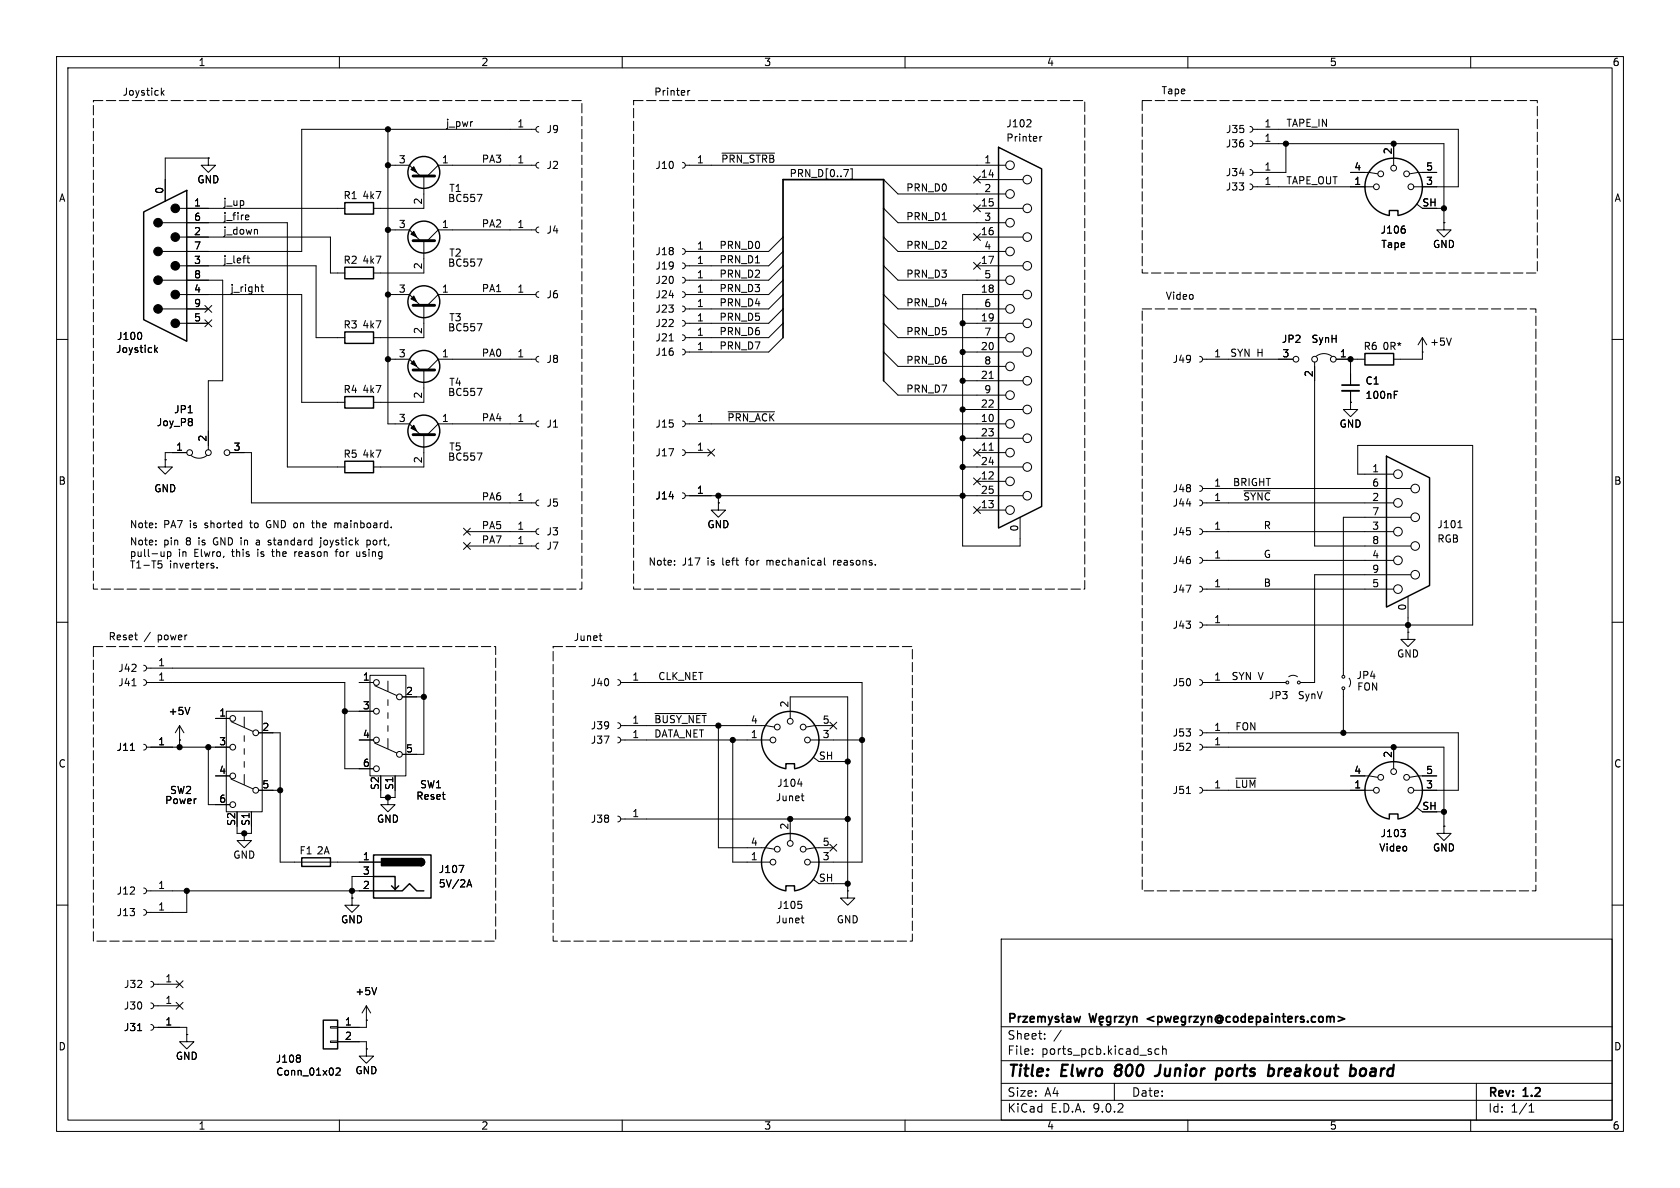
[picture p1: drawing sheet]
<svg xmlns="http://www.w3.org/2000/svg" width="297mm" height="210mm" viewBox="0 0 297 210" stroke-linecap="round" stroke-linejoin="round" font-family="sans-serif">
<g fill="none" stroke="#000" stroke-width=".18">
<path d="M10 10h277v190h-277zM12 12h273v186h-273zM28.5 15.6v1.2M28.6 16.4l.4 .4M29 16l-.5 .5M60 10v2M110 10v2M121.6 16v.8M122 16l-.4 .2M160 10v2M210 10v2M260 10v2"/>
<path d="M28.7 39.4h22.1v43.2h10.2M31.7 36.8h29.3M36.8 27.9v1.3h-1.2l1.2 1.3 1.3-1.3h-1.3M36.8 27.9h.1M36.8 27.9h-7.6v7.7M43.6 38l.3 .1 .1 .2-.6 .1M43.9 38.8l-.3 .1M68.6 29.2h3.8l1.9 1.9M68.6 22.9v52h3.8l1.9 1.9M74.9 31.1v5.7h-8.9M84.4 34.4h.8l-.5 1.2M94.7 29.2h-17.2l-1.9 1.9"/>
<path d="M94.7 22.9h-41.4v21.6h-24.6M95.2 28.7l-.3 .2-.2 .3 .2 .4 .3 .1M95.2 22.4l-.3 .1-.2 .4 .2 .3 .3 .2M120.6 28.7l.4 .2 .2 .3-.2 .4-.4 .1M121.2 29.2h56.6M127.6 27.1h9.3M149.2 30h.8l-.5 1.2M150.4 29.8h.3v1.9h-.3M156.2 31.8l2.5 2.5h19.1M156.2 36.8l2.5 2.6h19.1M172.1 36.2l1.2 1.2M172.1 31.1l1.2 1.3"/>
<path d="M172.7 31.8h8.1M172.7 36.8h8.1M173.3 36.2l-1.2 1.2M173.3 31.1l-1.2 1.3M182.1 21.2l.2 .2-.1 .3-.7 .7h.8M183.8 24.1v.9M184.2 24.1l-.4 .3M221 32.5l.3 .2 .2 .3-.2 .4-.3 .1M221 22.4l.3 .1 .2 .4-.2 .3-.3 .2M221 24.9l.3 .1 .2 .4-.2 .4-.3 .1M221 30l.3 .1 .2 .4-.2 .3-.3 .2M221.5 22.9h36.3v10.1h-7.9"/>
<path d="M221.5 33h21.3M221.5 25.4h33.8v14M227.3 25.4v5.1h-5.8M238.8 30.5h3.3l1.5 .2M246.4 25.4v3.8M250.4 36.1l1.1 .7M254 30.5h-3.3l-1.5 .2M254 36.8h1.3M255.3 39.4v1.2h-1.3l1.3 1.3 1.2-1.3h-1.2M255.3 39.4h.1M24.9 58.9l.1 .3-.1 .7M28.7 49.5h10.7v17.8h-2.6v12.2"/>
<path d="M28.7 54.6h8.1M31.7 52.1h21.6v19h7.7M31.7 41.9h26.7v6.4h2.6M31.7 47h24.2v12.7h5.1M31.7 57.2h5.1M36.2 54l1.2 1.2M36.2 56.5l1.2 1.3M37.4 54l-1.2 1.2M37.4 56.5l-1.2 1.3M43.6 45.6h.5M43.8 45.2v1.1l.3 .2M45.5 40.6v.8"/>
<path d="M46.1 50.7h.5M46.3 50.3v1.1l.3 .2M68.6 52.1h3.8l1.9 1.9M68.6 40.6h3.8l1.9 1.9M74.9 54v5.7h-8.9M74.9 42.5v5.8h-8.9M84.4 45.8h.8l-.5 1.3M84.4 57.2h.8l-.5 1.3M94.7 52.1h-17.2l-1.9 1.9M94.7 40.6h-17.2l-1.9 1.9M95.2 51.6l-.3 .1-.2 .4 .2 .3 .3 .2M95.2 40.1l-.3 .2-.2 .3 .2 .4 .3 .1"/>
<path d="M120.6 56.6l.4 .2 .2 .4-.2 .3-.4 .2M120.6 59.2l.4 .1 .2 .4-.2 .3-.4 .2M120.6 54.1l.4 .2 .2 .3-.2 .4-.4 .1M120.6 43.9l.4 .2 .2 .4-.2 .3-.4 .2M120.6 51.6l.4 .1 .2 .4-.2 .3-.4 .2M120.6 46.5l.4 .1 .2 .4-.2 .3-.4 .2M120.6 49l.4 .2 .2 .3-.2 .4-.4 .1M138.4 49.5l-2.5 2.6h-14.7M138.4 41.9l-2.5 2.6h-14.7M138.4 44.5l-2.5 2.5h-14.7M138.4 47l-2.5 2.5h-14.7M138.4 52.1l-2.5 2.5h-14.7"/>
<path d="M138.4 54.6l-2.5 2.6h-14.7M138.4 57.2l-2.5 2.5h-14.7M138.4 59.7l-2.5 2.5h-14.7M156.2 41.9l2.5 2.6h19.1M156.2 47l2.5 2.5h19.1M156.2 52.1l2.5 2.5h19.1M156.2 57.2l2.5 2.5h19.1M170.2 57.2h10.6M172.1 41.3l1.2 1.2M172.1 46.4l1.2 1.2M172.7 41.9h8.1M172.7 47h8.1"/>
<path d="M173.3 41.3l-1.2 1.2M173.3 46.4l-1.2 1.2M180.8 52.1h-10.6v44.4h10.1v-5.1M248.3 40.5l.1 .2-.1 .5M251.5 59.7v3.8h-5.1M251.5 59.7l-.8 1.3M251.5 59.7l.7 1.3M256.6 59.8l-.4 1.2M10 60h2M27.4 61v1.3M27.5 61.8l.3 .5M27.8 61.5l-.4 .4"/>
<path d="M68.6 63.5h3.8l1.9 1.9M74.9 76.8v5.8h-8.9M74.9 65.4v5.7h-8.9M84.4 68.7h.8l-.5 1.2M94.7 74.9h-17.2l-1.9 1.9M94.7 63.5h-17.2l-1.9 1.9M95.2 74.4l-.3 .2-.2 .3 .2 .4 .3 .1M95.2 63l-.3 .1-.2 .4 .2 .4 .3 .1M118.3 60.3h.7M120.6 79.5l.4 .2 .2 .3-.2 .4-.4 .1M120.6 74.4l.4 .2 .2 .3-.2 .4-.4 .1M120.6 61.7l.4 .2 .2 .3-.2 .4-.4 .1"/>
<path d="M121.2 74.9h56.6M125.1 79.4l1.2 1.2M126.3 79.4l-1.2 1.2M128.7 72.8h8.2M156.2 62.2l2.5 2.6h19.1M156.2 67.3l2.5 2.6h19.1M170.2 62.2h10.6M170.2 67.3h10.6M170.2 72.4h10.6M170.2 77.5h10.6M172.1 79.4l1.2 1.2M173.3 79.4l-1.2 1.2"/>
<path d="M174.9 66.9h.7M174.9 79.6h.7M212.1 63l.3 .1 .2 .4-.2 .4-.3 .1M212.6 63.5h16M232.4 64v32.5h17M232.7 63a2.26 2.26 0 0 1 2.8 0M236.2 63.5h5.1M238.8 71.1v1.3h-1.3l1.3 1.3 1.2-1.3h-1.2M238.8 71.1h.1M238.8 63.5v4.6M238.8 69.1v2M246.5 69.8h.4"/>
<path d="M246.5 69.2h.6M251.5 62.2h.1M285 60h2M27.6 93.2v.1M27.6 92.5v.1M27.6 95.5v.2M27.6 96.2v.1M28.4 99.6l.2 .3v.3l-.2 .2h-.3M29 97.5v.9M29 98.3l-.4 .1M29.2 81.3v1.3h1.3l-1.3 1.2-1.3-1.2h1.3M29.2 81.3h.1"/>
<path d="M29.6 97.5v1.3M30.1 97.6l.1 .2v.5l-.2 .1-.4-.1M33 80h-3.8v1.3M33.8 80.5a2.26 2.26 0 0 0 2.8 0M37.7 100l.1 .2-.1 .2M37.7 99.6h.1M40.6 80h3.8v8.9h50.3M45.7 95.5h-.4M45.8 95.8h-.3l-.2 .2v.3h.5M47.3 92.1l-.2 .5 .2 .6M47.6 95.5h.3M47.6 95.9l.3 .2"/>
<path d="M47.9 96.1l-.1 .2h-.3M48 97.5h.5M48.2 97.1v1.2M52.1 97.5v.9M52.5 97.5l-.4 .3M55.1 92.4h.5M55.3 93.1l.3 .2M56.7 95.1v.1M56.7 95.5v1.1l-.2 .2M57.3 95.6v.6M59.2 92.5l.3-.1 .2 .2M59.4 97.3v1.1"/>
<path d="M59.7 92.6v.7M59.9 92.4l-.2 .2M63.6 98.3l-.2 .1-.3-.1M63.6 97.5v.9M64.9 95.5h.3l.3 .2-.1 .6h-.5M64.9 95.5v1.3M81.9 95.9l1.3 1.2M81.9 93.4l1.3 1.2M82.5 94h12.2M82.5 96.5h12.2M83.2 95.9l-1.3 1.2M83.2 93.4l-1.3 1.2"/>
<path d="M84.4 80.1h.8l-.5 1.3M95.2 96l-.3 .2-.2 .3 .2 .4 .3 .1M95.2 93.5l-.3 .1-.2 .4 .2 .3 .3 .2M95.2 88.4l-.3 .1-.2 .4 .2 .4 .3 .1M119.3 99.8v.1M119.3 99.1v.1M120.6 87.1l.4 .2 .2 .3-.2 .4-.4 .1M121.2 80h4.5M121.2 87.6h59.6M127 88.9v1.3h-1.3l1.3 1.2 1.3-1.2h-1.3M127 88.9h.1M127 87.6v1.3"/>
<path d="M135.6 99.1v.8M135.8 99.1l-.2 .1M145.7 98.6v1.1l.2 .2M147.4 99.1v.8M147.7 99.1l-.3 .2M170.2 82.6h10.6M172.1 89.6l1.2 1.2M172.1 84.5l1.2 1.2M172.7 80h5.1M172.7 85.1h5.1M172.7 90.2h5.1M173.3 89.6l-1.2 1.2"/>
<path d="M173.3 84.5l-1.2 1.2M212.1 85.9l.3 .1 .2 .4-.2 .3-.3 .2M212.1 88.4l.3 .1 .2 .4-.2 .4-.3 .1M212.1 93.5l.3 .1 .2 .4-.2 .3-.3 .2M212.1 98.6l.3 .1 .2 .4-.2 .3-.3 .2M212.6 86.4h36.8M212.6 88.9h33.8M212.6 94h33.8M212.6 99.1h33.8M219.9 86.8h4.7M246.4 83.8h-6.4v-5.1h20.3v31.8h-47.7M249.4 91.4h-11.9v28"/>
<path d="M257.7 93.3h.8M10 110h2M25.4 117.6l.4 .2 .1 .3-.1 .4-.4 .1M25.9 118.1h49v15.3h-3.8M38.4 100.3v.1M65.4 119.4h6.4v17.8h-6.4zM105.9 112.4h.5M106.2 113.2h.2M212.1 110l.3 .1 .2 .4-.2 .3-.3 .2M212.1 103.6l.3 .2 .2 .3-.2 .4-.3 .1M212.6 104.1h33.8M227.8 119.6l.8-.2 .8 .2"/>
<path d="M238.5 119.9l.3 .8-.3 .7M248.9 111.8v1.2h-1.3l1.3 1.3 1.3-1.3h-1.3M248.9 111.8h.1M248.9 105.4v6.4M249.4 101.6h-17v19.1h-2.5M285 110h2M23.1 132.7h.7M23.3 121.2h.8M25.4 131.6l.4 .1 .1 .4-.1 .3-.4 .2M25.4 120.1l.4 .2 .1 .4-.1 .3-.4 .2M25.9 132.1h14.7M25.9 120.7h35.1v15.2h5"/>
<path d="M31.7 130.8h.1M31.7 128.3l-.7 1.2M31.7 128.3l.8 1.2M31.7 128.3v3.8M33.6 125l-.5 1.3M36.8 132.1v10.1h3.8M38.1 137.2h2.5M38.1 127h2.5M40 125.7h6.4v17.8h-6.4zM40.8 127.6l3.9 1.7M40.8 137.7l3.9 1.7M43.2 126.7v1.8"/>
<path d="M43.2 130v1.1M43.2 132.3v1.1M43.2 134.6v1M43.2 136.9v1.8M45.7 139.7h3.8M45.7 129.5h3.8v22.9h16.5M61 125.7h5M63.5 120.7h2.5M63.5 130.8h2.5M66.2 121.2l3.9 1.7M66.2 131.4l3.9 1.7M68.6 120.4v1.8"/>
<path d="M68.6 123.7v1M68.6 126v1M68.6 128.3v1M68.6 130.6v1.7M69.8 137.2v3.8h-2.5v-1.3M71.1 123.2h3.8M109.2 127.8l.4 .1 .1 .4-.1 .3-.4 .2M109.2 120.1l.4 .2 .1 .4-.1 .3-.4 .2M109.2 130.3l.4 .2 .1 .3-.1 .4-.4 .1M109.7 128.3h25.7l1.5 .2M109.7 120.7h42.7v31.7h-9.1M109.7 130.8h26.4"/>
<path d="M115.8 126.1h9.1M127 128.3v21.6h8.4l1.5 .2M129.5 130.8v21.6h6.6M139.7 127v-3.8h10.2v34.3M141 138.6h.8M143.3 130.8h9.1M143.8 133.9l1 .7M146.7 127.7l1.2 1.2M147.3 128.3h-3.3l-1.5 .2M147.3 134.6h2.6M147.9 127.7l-1.2 1.2M212.1 131.6l.3 .1 .2 .4-.2 .3-.3 .2"/>
<path d="M212.1 129l.3 .2 .2 .3-.2 .4-.3 .1M212.1 139.2l.3 .1 .2 .4-.2 .4-.3 .1M212.1 120.1l.3 .2 .2 .4-.2 .3-.3 .2M212.6 139.7h30.2M212.6 129.5h45.2v10.2h-7.9M212.6 132.1h42.7v14M212.6 120.7h14.7M218.5 137.6h3.5M237.5 121.9v7.6M238.8 137.2h3.3l1.5 .2M246.4 132.1v3.8M254 137.2h-3.3l-1.5 .2"/>
<path d="M25.4 157l.4 .1 .1 .4-.1 .3-.4 .2M25.9 157.5h40.1M33 157.5v3.8h-7.1M43.2 147.3v1.3h1.2l-1.2 1.3-1.3-1.3h1.3M43.2 147.3h.1M44.4 143.5v3.8h-2.5v-1.2M62.2 158.8v1.2h-1.2l1.2 1.3 1.3-1.3h-1.3M62.2 158.8h.1M66 154.9h-3.8v3.9M68.6 141v1.2h1.2l-1.2 1.3-1.3-1.3h1.3M68.6 141h.1M81.1 153h.9l-.5 1.2"/>
<path d="M82.5 156.8l.5-1.3 .4 1.3M82.7 156.4h.6M109.2 144.3l.4 .1 .1 .4-.1 .3-.4 .2M109.7 144.8h40.2M139.7 144.8v3.8M141.1 159.3h.6M141.6 159.9l.2 .2-.2 .4M141.6 140.7h.5M141.9 141.5h.2M143.8 155.4l1 .8M146.7 149.3l1.2 1.2M147.3 149.9h-3.3l-1.5 .2"/>
<path d="M147.3 156.2h2.6M147.9 149.3l-1.2 1.2M149.9 157.5v1.3h1.2l-1.2 1.2-1.3-1.2h1.3M149.9 157.5h.1M209.7 140.3h.8M247.7 146.6h.7l-.4 .5M248.3 147.2l.1 .2-.1 .4M250.4 142.7l1.1 .8M254 143.5h1.3M255.3 146.1v1.2h-1.3l1.3 1.3 1.2-1.3h-1.2M255.3 146.1h.1M10 160h2"/>
<path d="M25.4 160.8l.4 .1 .1 .4-.1 .3-.4 .2M26.7 173.5l.3 .1 .2 .4-.2 .3-.3 .2M26.7 177.3l.3 .1 .2 .4-.2 .4-.3 .1M27.2 174h4.5M27.2 177.8h4.5M31.1 177.2l1.3 1.2M31.1 173.4l1.3 1.2M32.4 177.2l-1.3 1.2M32.4 173.4l-1.3 1.2M64.8 177.8v3.8h-5.1M64.8 177.8l-.8 1.3M64.8 177.8l.7 1.3"/>
<path d="M66.6 174.6l-.4 1.2M141.6 162.3h.5M141.9 163.1h.2M177 166h108v32h-108zM285 160h2M24.3 182.2h.7M26.7 181.1l.3 .2 .2 .3-.2 .4-.3 .1M27.2 181.6h5.8v1.3M33 182.9v1.3h-1.3l1.3 1.2 1.3-1.2h-1.3M33 182.9h.1M53 186.6l.1 .1-.1 .3M53 187.1l.1 .2-.1 .4"/>
<path d="M58.4 181.5h1.3v.2h-1.3zM58.4 184h1.3v.3h-1.3zM59.4 188.9l.5-.1 .2 .4-.7 .9h.7M59.7 184.2h5.1v1.2M60 198v2M64.8 185.4v1.3h-1.3l1.3 1.3 1.2-1.3h-1.2M64.8 185.4h.1M64.8 180.3h.1M110 198v2M160 198v2M177 194.5h108M177 191.5h108"/>
<path d="M177 187.5h108M177 181.5h108M182.5 186.3v.1M182.5 185.5v.1M184.7 183.6v.1M184.7 182.8v.1M187.6 182.1l-1.3 2M197 191.5v3M204.9 185.5l-.4-.1-.3 .3v.4l.1 .2h.6M205.5 185.5l.2-.1 .4 .1 .1 .9M205.5 184.9v1.5M210 198v2"/>
<path d="M260 198v2M261 191.5v6.5M270.3 196.6h.9M270.3 195.5l.4-.4v1.5"/>
<circle cx="178.6" cy="39.4" r=".76"/>
<circle cx="178.6" cy="34.3" r=".76"/>
<circle cx="178.6" cy="29.2" r=".76"/>
<circle cx="181.6" cy="36.8" r=".76"/>
<circle cx="181.6" cy="31.7" r=".76"/>
<circle cx="243.3" cy="33" r=".51"/>
<circle cx="244.1" cy="30.7" r=".51"/>
<circle cx="246.4" cy="29.7" r=".51"/>
<circle cx="248.7" cy="30.7" r=".51"/>
<circle cx="249.4" cy="33" r=".51"/>
<circle cx="178.6" cy="54.6" r=".76"/>
<circle cx="178.6" cy="44.4" r=".76"/>
<circle cx="178.6" cy="49.5" r=".76"/>
<circle cx="178.6" cy="59.7" r=".76"/>
<circle cx="181.6" cy="41.9" r=".76"/>
<circle cx="181.6" cy="57.1" r=".76"/>
<circle cx="181.6" cy="52.1" r=".76"/>
<circle cx="181.6" cy="47" r=".76"/>
<circle cx="178.6" cy="64.8" r=".76"/>
<circle cx="178.6" cy="69.8" r=".76"/>
<circle cx="178.6" cy="74.9" r=".76"/>
<circle cx="181.6" cy="62.2" r=".76"/>
<circle cx="181.6" cy="67.3" r=".76"/>
<circle cx="181.6" cy="77.5" r=".76"/>
<circle cx="181.6" cy="72.4" r=".76"/>
<circle cx="229.1" cy="63.5" r=".51"/>
<circle cx="232.4" cy="63.5" r=".51"/>
<circle cx="235.7" cy="63.5" r=".51"/>
<circle cx="33.5" cy="80" r=".51"/>
<circle cx="36.8" cy="80" r=".51"/>
<circle cx="40.1" cy="80" r=".51"/>
<circle cx="178.6" cy="90.2" r=".76"/>
<circle cx="178.6" cy="85.1" r=".76"/>
<circle cx="178.6" cy="80" r=".76"/>
<circle cx="181.6" cy="82.5" r=".76"/>
<circle cx="181.6" cy="87.6" r=".76"/>
<circle cx="247.1" cy="83.8" r=".76"/>
<circle cx="247.1" cy="94" r=".76"/>
<circle cx="247.1" cy="88.9" r=".76"/>
<circle cx="247.1" cy="99.1" r=".76"/>
<circle cx="250.2" cy="86.4" r=".76"/>
<circle cx="250.2" cy="91.4" r=".76"/>
<circle cx="250.2" cy="96.5" r=".76"/>
<circle cx="237.5" cy="119.6" r=".25"/>
<circle cx="247.1" cy="104.1" r=".76"/>
<circle cx="250.2" cy="101.6" r=".76"/>
<circle cx="41.1" cy="127" r=".51"/>
<circle cx="41.1" cy="132.1" r=".51"/>
<circle cx="41.1" cy="137.2" r=".51"/>
<circle cx="45.2" cy="129.5" r=".51"/>
<circle cx="45.2" cy="139.7" r=".51"/>
<circle cx="66.5" cy="120.7" r=".51"/>
<circle cx="66.5" cy="125.7" r=".51"/>
<circle cx="66.5" cy="135.9" r=".51"/>
<circle cx="66.5" cy="130.8" r=".51"/>
<circle cx="70.6" cy="123.2" r=".51"/>
<circle cx="70.6" cy="133.4" r=".51"/>
<circle cx="136.7" cy="130.8" r=".51"/>
<circle cx="137.4" cy="128.5" r=".51"/>
<circle cx="139.7" cy="127.5" r=".51"/>
<circle cx="142" cy="128.5" r=".51"/>
<circle cx="142.7" cy="130.8" r=".51"/>
<circle cx="227.6" cy="120.6" r=".25"/>
<circle cx="229.6" cy="120.6" r=".25"/>
<circle cx="237.5" cy="121.7" r=".25"/>
<circle cx="243.3" cy="139.7" r=".51"/>
<circle cx="244.1" cy="137.4" r=".51"/>
<circle cx="246.4" cy="136.4" r=".51"/>
<circle cx="248.7" cy="137.4" r=".51"/>
<circle cx="249.4" cy="139.7" r=".51"/>
<circle cx="41.1" cy="142.2" r=".51"/>
<circle cx="136.7" cy="152.4" r=".51"/>
<circle cx="137.4" cy="150.1" r=".51"/>
<circle cx="139.7" cy="149.1" r=".51"/>
<circle cx="142" cy="150.1" r=".51"/>
<circle cx="142.7" cy="152.4" r=".51"/>
</g>
<path d="M197.2 189.3l-.1 .5 .1 .3M205.2 188.2l-.2 1.4a.74 .74 0 0 1-.8 .6M215.8 188.9l.3 .4-.1 .5-.4 .4M226.1 188.9l-.1 1.3M226.7 188.9l-.4 .1-.2 .3M240.6 189.1a.52 .52 0 0 1 .5-.2 .52 .52 0 0 1 .4 .4l-.1 .5a.55 .55 0 0 1-.5 .4 .55 .55 0 0 1-.5-.4z" fill="none" stroke="#000" stroke-width=".4"/>
<g fill="none" stroke="#000" stroke-width=".3">
<path d="M138.4 59.7v-27.9h17.8v35.5M237.2 68.1h3.1M178.6 180l.7-.1 .1-.2-.1-.4-.2-.1h-.5v1.5M180.1 179.7v1M180.5 179.7l-.3 .1-.1 .2M180.8 179.7h.8l-.8 1h.8M183.5 179.8l.4-.1 .2 .2M183.5 179.7v1M184.1 179.9l.2-.2 .4 .1 .1 .9M184.1 179.9v.8M185.3 179.7l.4 1M186.1 179.7l-.4 1"/>
<path d="M187.1 179.8l-.3-.1-.2 .2v.2l.5 .2v.3h-.5M187.8 179.2v1.3l.3 .2M188.1 179.7l-.5 .3M188.6 179.8h.6l.1 .9M189.8 179.7l.3 1 .3-.7 .3 .7 .3-1M192.6 179.2l.3 1.5 .3-1.1 .3 1.1 .3-1.5M196.3 179.8l-.4-.1-.3 .3v.4l.2 .2h.5M196.3 179.7v1.2l-.2 .3-.4-.1M197.1 179.7v1M197.5 179.7l-.3 .1-.1 .2M197.8 179.7h.8l-.8 1h.8M199.1 179.7l.3 1"/>
<path d="M199.8 179.7l-.4 1M200.3 179.8l.3-.1 .3 .1 .1 .9M200.3 179.7v1M236.6 179.7l1.1 .4-1.1 .4M182.1 180.2l.7-.2v-.2l-.5-.1-.2 .2 .1 .7h.6M185.7 180.7l-.1 .3-.3 .2M189.3 180l-.5 .1a.29 .29 0 0 0-.3 .3 .29 .29 0 0 0 .3 .3l.5-.1M194.3 180.2l.8-.2-.1-.2-.4-.1-.3 .2 .1 .7h.6M194.7 180.7l-.2 .3 .3 .2M199.4 180.7l-.1 .3-.2 .2"/>
</g>
<g fill="none" stroke="#000" stroke-width=".25">
<path d="M25.4 37.5l7.6-3.8v26.6l-7.6-3.8zM61 35.8h5v2h-5zM176.5 26l7.6 3.8v59.7l-7.6 3.8zM245.6 38v-.8h1.5v.8M247.1 38.1a5.1 5.1 0 0 0 3.5-7.8 5.1 5.1 0 0 0-8.5 0 5.1 5.1 0 0 0 3.5 7.8M61 47.2h5v2.1h-5zM61 58.7h5v2h-5zM61 70.1h5v2h-5zM241.3 62.5h5.1v2h-5.1zM61 81.5h5v2.1h-5zM245.1 80.6l7.6 3.9v19l-7.6 3.8zM138.9 135.8v-.8h1.6v.8"/>
<path d="M138.9 135.9a5.1 5.1 0 0 1-3.5-7.8 5.1 5.1 0 0 1 8.6 0 5.1 5.1 0 0 1-3.5 7.8M53.3 151.6h5.1v1.6h-5.1zM66 151.1h10.2v7.7h-10.2zM66 157.5h5.1l1.3-1.3 1.3 1.3h1.2M66 154.9h3.8v2.3l.7-.6M66 152.4h1.3M69.2 156.6l.6 .6M74.4 151.8a.64 .64 0 0 1 .7 .6 .64 .64 0 0 1-.7 .6M138.9 157.4v-.8h1.6v.8M138.9 157.5a5.1 5.1 0 0 1-3.5-7.8 5.1 5.1 0 0 1 8.6 0 5.1 5.1 0 0 1-3.5 7.8M245.6 144.7v-.8h1.5v.8M247.1 144.8a5.1 5.1 0 0 0 3.5-7.9 5.1 5.1 0 0 0-8.5 .1 5.1 5.1 0 0 0 3.5 7.8"/>
<path d="M57.1 180.3h2.6v5.1h-2.6z"/>
<circle cx="74.9" cy="30.5" r="2.82"/>
<circle cx="74.9" cy="53.3" r="2.82"/>
<circle cx="74.9" cy="41.9" r="2.82"/>
<circle cx="74.9" cy="76.2" r="2.82"/>
<circle cx="74.9" cy="64.8" r="2.82"/>
</g>
<path d="M73 31.1h3.8M73 42.5h3.8M73 54h3.8M73 65.4h3.8M73 76.8h3.8" fill="none" stroke="#000" stroke-width=".51"/>
<g fill="#000" stroke="#000" stroke-width=".18">
<path d="M72.6 30l.6-.5 .5 1zM72.6 41.4l.6-.5 .5 1zM72.6 52.8l.6-.5 .5 1zM72.6 64.3l.6-.5 .5 1zM72.6 75.7l.6-.5 .5 1z"/>
<circle cx="27.9" cy="39.4" r=".76"/>
<circle cx="31" cy="36.8" r=".76"/>
<circle cx="68.6" cy="22.9" r=".46"/>
<circle cx="68.6" cy="29.2" r=".46"/>
<circle cx="227.3" cy="25.4" r=".46"/>
<circle cx="246.4" cy="25.4" r=".46"/>
<circle cx="255.3" cy="36.8" r=".46"/>
<circle cx="27.9" cy="49.5" r=".76"/>
<circle cx="27.9" cy="54.6" r=".76"/>
<circle cx="27.9" cy="44.4" r=".76"/>
<circle cx="31" cy="52.1" r=".76"/>
<circle cx="31" cy="57.1" r=".76"/>
<circle cx="31" cy="41.9" r=".76"/>
<circle cx="31" cy="47" r=".76"/>
<circle cx="68.6" cy="40.6" r=".46"/>
<circle cx="68.6" cy="52.1" r=".46"/>
<circle cx="170.2" cy="57.2" r=".46"/>
<circle cx="68.6" cy="63.5" r=".46"/>
<circle cx="170.2" cy="77.5" r=".46"/>
<circle cx="170.2" cy="62.2" r=".46"/>
<circle cx="170.2" cy="72.4" r=".46"/>
<circle cx="170.2" cy="67.3" r=".46"/>
<circle cx="238.8" cy="63.5" r=".46"/>
<circle cx="127" cy="87.6" r=".46"/>
<circle cx="170.2" cy="87.6" r=".46"/>
<circle cx="170.2" cy="82.6" r=".46"/>
<circle cx="248.9" cy="110.5" r=".46"/>
<circle cx="31.7" cy="132.1" r=".46"/>
<circle cx="36.8" cy="132.1" r=".46"/>
<circle cx="49.5" cy="139.7" r=".46"/>
<circle cx="61" cy="125.7" r=".46"/>
<circle cx="74.9" cy="123.2" r=".46"/>
<circle cx="129.5" cy="130.8" r=".46"/>
<circle cx="149.9" cy="134.6" r=".46"/>
<circle cx="152.4" cy="130.8" r=".46"/>
<circle cx="237.5" cy="129.5" r=".46"/>
<circle cx="246.4" cy="132.1" r=".46"/>
<circle cx="33" cy="157.5" r=".46"/>
<circle cx="43.2" cy="147.3" r=".46"/>
<circle cx="62.2" cy="157.5" r=".46"/>
<circle cx="68.6" cy="141" r=".46"/>
<circle cx="139.7" cy="144.8" r=".46"/>
<circle cx="149.9" cy="144.8" r=".46"/>
<circle cx="149.9" cy="156.2" r=".46"/>
<circle cx="255.3" cy="143.5" r=".46"/>
</g>
<path d="M67.4 151.8h7v1.2h-7zM74.4 151.8a.64 .64 0 0 1 .7 .6 .64 .64 0 0 1-.7 .6z" fill="#000" stroke="#000" stroke-width=".25"/>
<path d="M237.2 69.1h3.1" fill="none" stroke="#000" stroke-width=".33"/>
<path d="M16.5 17.8h86.4v86.3h-86.4zM112 17.8h79.8v86.3h-79.8zM201.9 17.8h69.9v30.5h-69.9zM201.9 54.6h69.6v102.9h-69.6zM16.5 114.3h71.1v52.1h-71.1zM97.8 114.3h63.5v52.1h-63.5z" fill="none" stroke="#000" stroke-width=".18" stroke-dasharray="1.7 .6"/>
<g font-size="2.8">
<text x="178" y="190.9">Title:</text>
<text x="187.7" y="190.9">Elwro</text>
<text x="198" y="190.9">800</text>
<text x="206" y="190.9">Junior</text>
<text x="217.5" y="190.9">ports</text>
<text x="227.4" y="190.9">breakout</text>
<text x="242.7" y="190.9">board</text>
</g>
<g font-size="2.1">
<text x="178" y="184">Sheet:</text>
<text x="203.5" y="181.2">&lt;pwegrzyn@codepainters.com&gt;</text>
<text x="178" y="186.7">File:</text>
<text x="184.1" y="186.7">ports_pcb.kicad_sch</text>
<text x="178" y="196.9">KiCad</text>
<text x="178" y="194.1">Size:</text>
<text x="184.7" y="194.1">A4</text>
<text x="185.7" y="196.9">E.D.A.</text>
<text x="193.3" y="196.9">9.0.2</text>
<text x="200" y="194.1">Date:</text>
<text x="263" y="194.3">Rev:</text>
<text x="263" y="196.9">Id:</text>
<text x="267.1" y="196.9">1/1</text>
<text x="269.4" y="194.3">1.2</text>
</g>
<g font-size="1.8">
<text x="35" y="11.9">1</text>
<text x="85" y="11.9">2</text>
<text x="135" y="11.9">3</text>
<text x="185" y="11.9">4</text>
<text x="235" y="11.9">5</text>
<text x="285" y="11.9">6</text>
<text x="21.6" y="17.1">Joystick</text>
<text x="115.6" y="17.1">Printer</text>
<text x="205.2" y="16.9">Tape</text>
<text x="78.7" y="22.5">j_pwr</text>
<text x="91.4" y="22.6">1</text>
<text x="96.5" y="23.7">J9</text>
<text x="177.8" y="22.7">J102</text>
<text x="216.6" y="23.7">J35</text>
<text x="223.4" y="22.6">1</text>
<text x="227.3" y="22.5">TAPE_IN</text>
<text x="70.4" y="29">3</text>
<text x="78" y="29">1</text>
<text x="85.1" y="28.9">PA3</text>
<text x="91.4" y="29">1</text>
<text x="123.1" y="29">1</text>
<text x="127.4" y="28.9">~{PRN_STRB}</text>
<text x="173.9" y="29">1</text>
<text x="177.8" y="25.2">Printer</text>
<text x="216.6" y="26.3">J36</text>
<text x="223.4" y="25.1">1</text>
<text x="246.1" y="27.4" transform="rotate(-90 246.1 27.4)">2</text>
<text x="10.3" y="35.9">A</text>
<text x="29" y="34.4" transform="rotate(-90 29 34.4)">0</text>
<text x="34.8" y="32.6">GND</text>
<text x="60.6" y="35.4">R1</text>
<text x="64" y="35.4">4k7</text>
<text x="79.1" y="35.9">BC557</text>
<text x="79.3" y="34.1">T1</text>
<text x="96.5" y="30.1">J2</text>
<text x="115.8" y="30.1">J10</text>
<text x="139.5" y="31.4">PRN_D[0..7]</text>
<text x="160.1" y="33.9">PRN_D0</text>
<text x="173.3" y="31.5">14</text>
<text x="173.9" y="34">2</text>
<text x="216.6" y="33.9">J33</text>
<text x="216.6" y="31.3">J34</text>
<text x="223.4" y="32.8">1</text>
<text x="223.4" y="30.2">1</text>
<text x="227.3" y="32.7">TAPE_OUT</text>
<text x="239.3" y="30.2">4</text>
<text x="239.3" y="32.8">1</text>
<text x="252" y="30.2">5</text>
<text x="252" y="32.8">3</text>
<text x="285.3" y="35.9">A</text>
<text x="34.2" y="41.7">2</text>
<text x="34.2" y="39.1">6</text>
<text x="34.2" y="36.6">1</text>
<text x="39.4" y="36.5">j_up</text>
<text x="39.4" y="39">j_fire</text>
<text x="39.4" y="41.6">j_down</text>
<text x="70.4" y="40.4">3</text>
<text x="74.7" y="36.3" transform="rotate(-90 74.7 36.3)">2</text>
<text x="78" y="40.4">1</text>
<text x="85.1" y="40.3">PA2</text>
<text x="91.4" y="40.4">1</text>
<text x="96.5" y="41.5">J4</text>
<text x="160.1" y="39">PRN_D1</text>
<text x="173.3" y="36.6">15</text>
<text x="173.3" y="41.7">16</text>
<text x="173.9" y="39.1">3</text>
<text x="244" y="41.5">J106</text>
<text x="251.4" y="36.6">SH</text>
<text x="34.2" y="46.7">3</text>
<text x="34.2" y="44.2">7</text>
<text x="39.4" y="46.6">j_left</text>
<text x="60.6" y="46.8">R2</text>
<text x="64" y="46.8">4k7</text>
<text x="74.7" y="47.7" transform="rotate(-90 74.7 47.7)">2</text>
<text x="79.1" y="47.3">BC557</text>
<text x="79.3" y="45.6">T2</text>
<text x="115.8" y="45.3">J18</text>
<text x="115.8" y="47.9">J19</text>
<text x="123.1" y="44.2">1</text>
<text x="123.1" y="46.7">1</text>
<text x="127.1" y="44.1">PRN_D0</text>
<text x="127.1" y="46.6">PRN_D1</text>
<text x="160.1" y="44.1">PRN_D2</text>
<text x="173.3" y="46.7">17</text>
<text x="173.9" y="44.2">4</text>
<text x="244.1" y="44">Tape</text>
<text x="253.2" y="44">GND</text>
<text x="34.2" y="51.8">4</text>
<text x="34.2" y="49.3">8</text>
<text x="40.6" y="51.7">j_right</text>
<text x="70.4" y="51.8">3</text>
<text x="78" y="51.8">1</text>
<text x="85.1" y="51.7">PA1</text>
<text x="91.4" y="51.8">1</text>
<text x="96.5" y="52.9">J6</text>
<text x="115.8" y="52.9">J24</text>
<text x="115.8" y="50.4">J20</text>
<text x="123.1" y="51.8">1</text>
<text x="123.1" y="49.3">1</text>
<text x="127.1" y="49.2">PRN_D2</text>
<text x="127.1" y="51.7">PRN_D3</text>
<text x="160.1" y="49.2">PRN_D3</text>
<text x="173.3" y="51.8">18</text>
<text x="173.9" y="49.3">5</text>
<text x="206" y="53.2">Video</text>
<text x="34.2" y="56.9">5</text>
<text x="34.2" y="54.4">9</text>
<text x="60.6" y="58.3">R3</text>
<text x="64" y="58.3">4k7</text>
<text x="74.7" y="59.1" transform="rotate(-90 74.7 59.1)">2</text>
<text x="79.1" y="58.8">BC557</text>
<text x="79.3" y="57">T3</text>
<text x="115.8" y="58">J22</text>
<text x="115.8" y="55.5">J23</text>
<text x="123.1" y="56.9">1</text>
<text x="123.1" y="59.4">1</text>
<text x="123.1" y="54.4">1</text>
<text x="127.1" y="56.8">PRN_D5</text>
<text x="127.1" y="59.3">PRN_D6</text>
<text x="127.1" y="54.3">PRN_D4</text>
<text x="160.1" y="59.3">PRN_D5</text>
<text x="160.1" y="54.3">PRN_D4</text>
<text x="173.3" y="56.9">19</text>
<text x="173.9" y="54.4">6</text>
<text x="173.9" y="59.4">7</text>
<text x="20.4" y="62.6">Joystick</text>
<text x="20.6" y="60.3">J100</text>
<text x="70.4" y="63.2">3</text>
<text x="78" y="63.2">1</text>
<text x="85.1" y="63.2">PA0</text>
<text x="91.4" y="63.2">1</text>
<text x="96.5" y="64.4">J8</text>
<text x="115.8" y="60.6">J21</text>
<text x="115.8" y="63.1">J16</text>
<text x="123.1" y="62">1</text>
<text x="127.1" y="61.9">PRN_D7</text>
<text x="160.1" y="64.4">PRN_D6</text>
<text x="173.3" y="62">20</text>
<text x="173.9" y="64.5">8</text>
<text x="207.2" y="64.4">J49</text>
<text x="214.6" y="63.2">1</text>
<text x="217.4" y="63.2">SYN H</text>
<text x="226.5" y="60.8">JP2</text>
<text x="226.6" y="63.2">3</text>
<text x="231.8" y="60.8">SynH</text>
<text x="236.8" y="63.2">1</text>
<text x="241" y="62.1">R6</text>
<text x="244.3" y="62.1">0R*</text>
<text x="252.7" y="61.3">+5V</text>
<text x="60.6" y="69.7">R4</text>
<text x="64" y="69.7">4k7</text>
<text x="74.7" y="70.6" transform="rotate(-90 74.7 70.6)">2</text>
<text x="79.1" y="70.2">BC557</text>
<text x="79.3" y="68.4">T4</text>
<text x="160.1" y="69.5">PRN_D7</text>
<text x="173.3" y="67.1">21</text>
<text x="173.9" y="69.6">9</text>
<text x="232.2" y="66.7" transform="rotate(-90 232.2 66.7)">2</text>
<text x="241.3" y="68.2">C1</text>
<text x="241.3" y="70.7">100nF</text>
<text x="27.6" y="75.5">Joy_P8</text>
<text x="30.7" y="73.3">JP1</text>
<text x="70.4" y="74.7">3</text>
<text x="78" y="74.7">1</text>
<text x="85.1" y="74.6">PA4</text>
<text x="91.4" y="74.7">1</text>
<text x="96.5" y="75.8">J1</text>
<text x="115.8" y="75.8">J15</text>
<text x="123.1" y="74.7">1</text>
<text x="128.5" y="74.6">~{PRN_ACK}</text>
<text x="173.3" y="72.1">22</text>
<text x="173.3" y="74.7">10</text>
<text x="173.3" y="77.2">23</text>
<text x="236.7" y="75.8">GND</text>
<text x="31" y="79.8">1</text>
<text x="36.6" y="78.2" transform="rotate(-90 36.6 78.2)">2</text>
<text x="41.2" y="79.8">3</text>
<text x="60.6" y="81.1">R5</text>
<text x="64" y="81.1">4k7</text>
<text x="74.7" y="82" transform="rotate(-90 74.7 82)">2</text>
<text x="79.1" y="81.6">BC557</text>
<text x="79.3" y="79.9">T5</text>
<text x="115.8" y="80.9">J17</text>
<text x="123.1" y="79.8">1</text>
<text x="173.3" y="79.8">11</text>
<text x="173.3" y="82.3">24</text>
<text x="242.5" y="83.6">1</text>
<text x="10.3" y="85.9">B</text>
<text x="27.2" y="87.2">GND</text>
<text x="85.1" y="88.6">PA6</text>
<text x="91.4" y="88.6">1</text>
<text x="96.5" y="89.8">J5</text>
<text x="115.8" y="88.5">J14</text>
<text x="123.1" y="87.4">1</text>
<text x="173.3" y="84.8">12</text>
<text x="173.3" y="87.4">25</text>
<text x="173.3" y="89.9">13</text>
<text x="207.2" y="87.2">J48</text>
<text x="207.2" y="89.8">J44</text>
<text x="214.6" y="86.1">1</text>
<text x="214.6" y="88.6">1</text>
<text x="217.9" y="86">BRIGHT</text>
<text x="219.7" y="88.6">~{SYNC}</text>
<text x="242.5" y="86.1">6</text>
<text x="242.5" y="88.6">2</text>
<text x="285.3" y="85.9">B</text>
<text x="22.9" y="93.6">Note:</text>
<text x="28.9" y="93.6">PA7</text>
<text x="33.7" y="93.6">is</text>
<text x="36.5" y="93.6">shorted</text>
<text x="44.7" y="93.6">to</text>
<text x="47.8" y="93.6">GND on</text>
<text x="56.3" y="93.6">the</text>
<text x="60.4" y="93.6">mainboard.</text>
<text x="85.1" y="93.6">PA5</text>
<text x="91.4" y="93.7">1</text>
<text x="96.5" y="94.8">J3</text>
<text x="125" y="93.6">GND</text>
<text x="180.1" y="94.1" transform="rotate(-90 180.1 94.1)">0</text>
<text x="207.2" y="94.8">J45</text>
<text x="214.6" y="93.7">1</text>
<text x="223.3" y="93.6">R</text>
<text x="242.5" y="91.2">7</text>
<text x="242.5" y="93.7">3</text>
<text x="254" y="93.6">J101</text>
<text x="22.9" y="96.6">Note:</text>
<text x="22.9" y="98.7">pull-up</text>
<text x="22.9" y="100.7">T1-T5</text>
<text x="28.9" y="96.6">pin</text>
<text x="30" y="100.7">inverters.</text>
<text x="31.5" y="98.7">in</text>
<text x="33" y="96.6">8</text>
<text x="34.5" y="98.7">Elwro,</text>
<text x="35.4" y="96.6">is</text>
<text x="38.2" y="96.6">GND in</text>
<text x="41.3" y="98.7">this</text>
<text x="46" y="98.7">is</text>
<text x="46.2" y="96.6">a</text>
<text x="48.5" y="96.6">standard</text>
<text x="48.8" y="98.7">the</text>
<text x="52.9" y="98.7">reason</text>
<text x="57.9" y="96.6">joystick</text>
<text x="60.4" y="98.7">for</text>
<text x="64.3" y="98.7">using</text>
<text x="66.3" y="96.6">port,</text>
<text x="85.1" y="96.2">PA7</text>
<text x="91.4" y="96.3">1</text>
<text x="96.5" y="97.4">J7</text>
<text x="114.6" y="100.2">Note:</text>
<text x="120.6" y="100.2">J17</text>
<text x="125.2" y="100.2">is</text>
<text x="128" y="100.2">left</text>
<text x="132.4" y="100.2">for</text>
<text x="136.2" y="100.2">mechanical</text>
<text x="148.2" y="100.2">reasons.</text>
<text x="207.2" y="99.9">J46</text>
<text x="214.6" y="98.8">1</text>
<text x="223.3" y="98.7">G</text>
<text x="242.5" y="96.3">8</text>
<text x="242.5" y="98.8">4</text>
<text x="242.5" y="101.3">9</text>
<text x="254" y="96.1">RGB</text>
<text x="207.2" y="105">J47</text>
<text x="214.6" y="103.9">1</text>
<text x="223.3" y="103.8">B</text>
<text x="242.5" y="103.9">5</text>
<text x="19.1" y="113.4">Reset</text>
<text x="25.5" y="113.4">/</text>
<text x="28" y="113.4">power</text>
<text x="101.3" y="113.5">Junet</text>
<text x="207.2" y="111.4">J43</text>
<text x="214.6" y="110.2">1</text>
<text x="248.7" y="108" transform="rotate(-90 248.7 108)">0</text>
<text x="20.8" y="119">J42</text>
<text x="27.9" y="117.9">1</text>
<text x="246.9" y="116.4">GND</text>
<text x="20.8" y="121.5">J41</text>
<text x="27.9" y="120.4">1</text>
<text x="64.1" y="120.4">1</text>
<text x="64.1" y="125.5">3</text>
<text x="71.7" y="122.9">2</text>
<text x="104.4" y="121.5">J40</text>
<text x="111.7" y="120.4">1</text>
<text x="116.3" y="120.3">CLK_NET</text>
<text x="139.4" y="125.2" transform="rotate(-90 139.4 125.2)">2</text>
<text x="207.2" y="121.5">J50</text>
<text x="214.6" y="120.4">1</text>
<text x="217.6" y="120.3">SYN V</text>
<text x="224.2" y="123.8">JP3</text>
<text x="229.3" y="123.8">SynV</text>
<text x="239.7" y="120.2">JP4</text>
<text x="239.8" y="122.3">FON</text>
<text x="27.9" y="131.8">1</text>
<text x="29.7" y="126.6">+5V</text>
<text x="38.7" y="126.7">1</text>
<text x="38.7" y="131.8">3</text>
<text x="46.3" y="129.3">2</text>
<text x="64.1" y="130.6">4</text>
<text x="104.4" y="129.1">J39</text>
<text x="104.4" y="131.7">J37</text>
<text x="111.7" y="128">1</text>
<text x="111.7" y="130.6">1</text>
<text x="115.6" y="130.5">DATA_NET</text>
<text x="115.6" y="127.9">~{BUSY_NET}</text>
<text x="132.6" y="128">4</text>
<text x="132.6" y="130.6">1</text>
<text x="145.3" y="128">5</text>
<text x="145.3" y="130.6">3</text>
<text x="207.2" y="130.4">J53</text>
<text x="214.6" y="131.8">1</text>
<text x="214.6" y="129.3">1</text>
<text x="218.3" y="129.2">FON</text>
<text x="10.3" y="135.9">C</text>
<text x="20.5" y="132.9">J11</text>
<text x="38.7" y="136.9">4</text>
<text x="64.1" y="135.6">6</text>
<text x="71.7" y="133.1">5</text>
<text x="144.7" y="134.4">SH</text>
<text x="207.2" y="132.9">J52</text>
<text x="239.3" y="136.9">4</text>
<text x="246.1" y="134.1" transform="rotate(-90 246.1 134.1)">2</text>
<text x="252" y="136.9">5</text>
<text x="285.3" y="135.9">C</text>
<text x="29.1" y="142.3">Power</text>
<text x="30" y="140.6">SW2</text>
<text x="38.7" y="142">6</text>
<text x="46.3" y="139.4">5</text>
<text x="67.1" y="139.7" transform="rotate(-90 67.1 139.7)">S2</text>
<text x="69.6" y="139.7" transform="rotate(-90 69.6 139.7)">S1</text>
<text x="73.5" y="141.6">Reset</text>
<text x="74.2" y="139.5">SW1</text>
<text x="137.1" y="141.8">Junet</text>
<text x="137.3" y="139.3">J104</text>
<text x="207.2" y="140.6">J51</text>
<text x="214.6" y="139.4">1</text>
<text x="218.2" y="139.4">~{LUM}</text>
<text x="239.3" y="139.4">1</text>
<text x="251.4" y="143.3">SH</text>
<text x="252" y="139.4">3</text>
<text x="41.7" y="146.1" transform="rotate(-90 41.7 146.1)">S2</text>
<text x="44.2" y="146.1" transform="rotate(-90 44.2 146.1)">S1</text>
<text x="66.5" y="145.6">GND</text>
<text x="104.4" y="145.6">J38</text>
<text x="111.7" y="144.5">1</text>
<text x="132.6" y="149.6">4</text>
<text x="139.4" y="146.8" transform="rotate(-90 139.4 146.8)">2</text>
<text x="145.3" y="149.6">5</text>
<text x="244" y="148.2">J103</text>
<text x="41.1" y="152">GND</text>
<text x="52.9" y="151.2">F1</text>
<text x="55.9" y="151.2">2A</text>
<text x="64.1" y="152.1">1</text>
<text x="64.1" y="154.7">3</text>
<text x="77.5" y="154.5">J107</text>
<text x="132.6" y="152.1">1</text>
<text x="144.7" y="156">SH</text>
<text x="145.3" y="152.1">3</text>
<text x="243.7" y="150.7">Video</text>
<text x="253.2" y="150.7">GND</text>
<text x="20.5" y="158.3">J12</text>
<text x="27.9" y="157.2">1</text>
<text x="27.9" y="161">1</text>
<text x="64.1" y="157.2">2</text>
<text x="77.5" y="157.1">5V/2A</text>
<text x="137.3" y="160.9">J105</text>
<text x="20.5" y="162.2">J13</text>
<text x="60.2" y="163.4">GND</text>
<text x="137.1" y="163.4">Junet</text>
<text x="147.8" y="163.4">GND</text>
<text x="29.1" y="173.7">1</text>
<text x="21.8" y="178.7">J30</text>
<text x="21.8" y="174.9">J32</text>
<text x="29.1" y="177.5">1</text>
<text x="62.7" y="176.1">+5V</text>
<text x="10.3" y="185.9">D</text>
<text x="21.8" y="182.5">J31</text>
<text x="29.1" y="181.4">1</text>
<text x="60.9" y="181.4">1</text>
<text x="60.9" y="183.9">2</text>
<text x="285.3" y="185.9">D</text>
<text x="31" y="187.6">GND</text>
<text x="48.7" y="188.1">J108</text>
<text x="48.7" y="190.3">Conn_01x02</text>
<text x="62.7" y="190.1">GND</text>
<text x="35" y="199.9">1</text>
<text x="85" y="199.9">2</text>
<text x="135" y="199.9">3</text>
<text x="185" y="199.9">4</text>
<text x="235" y="199.9">5</text>
<text x="285" y="199.9">6</text>
</g>
</svg>
